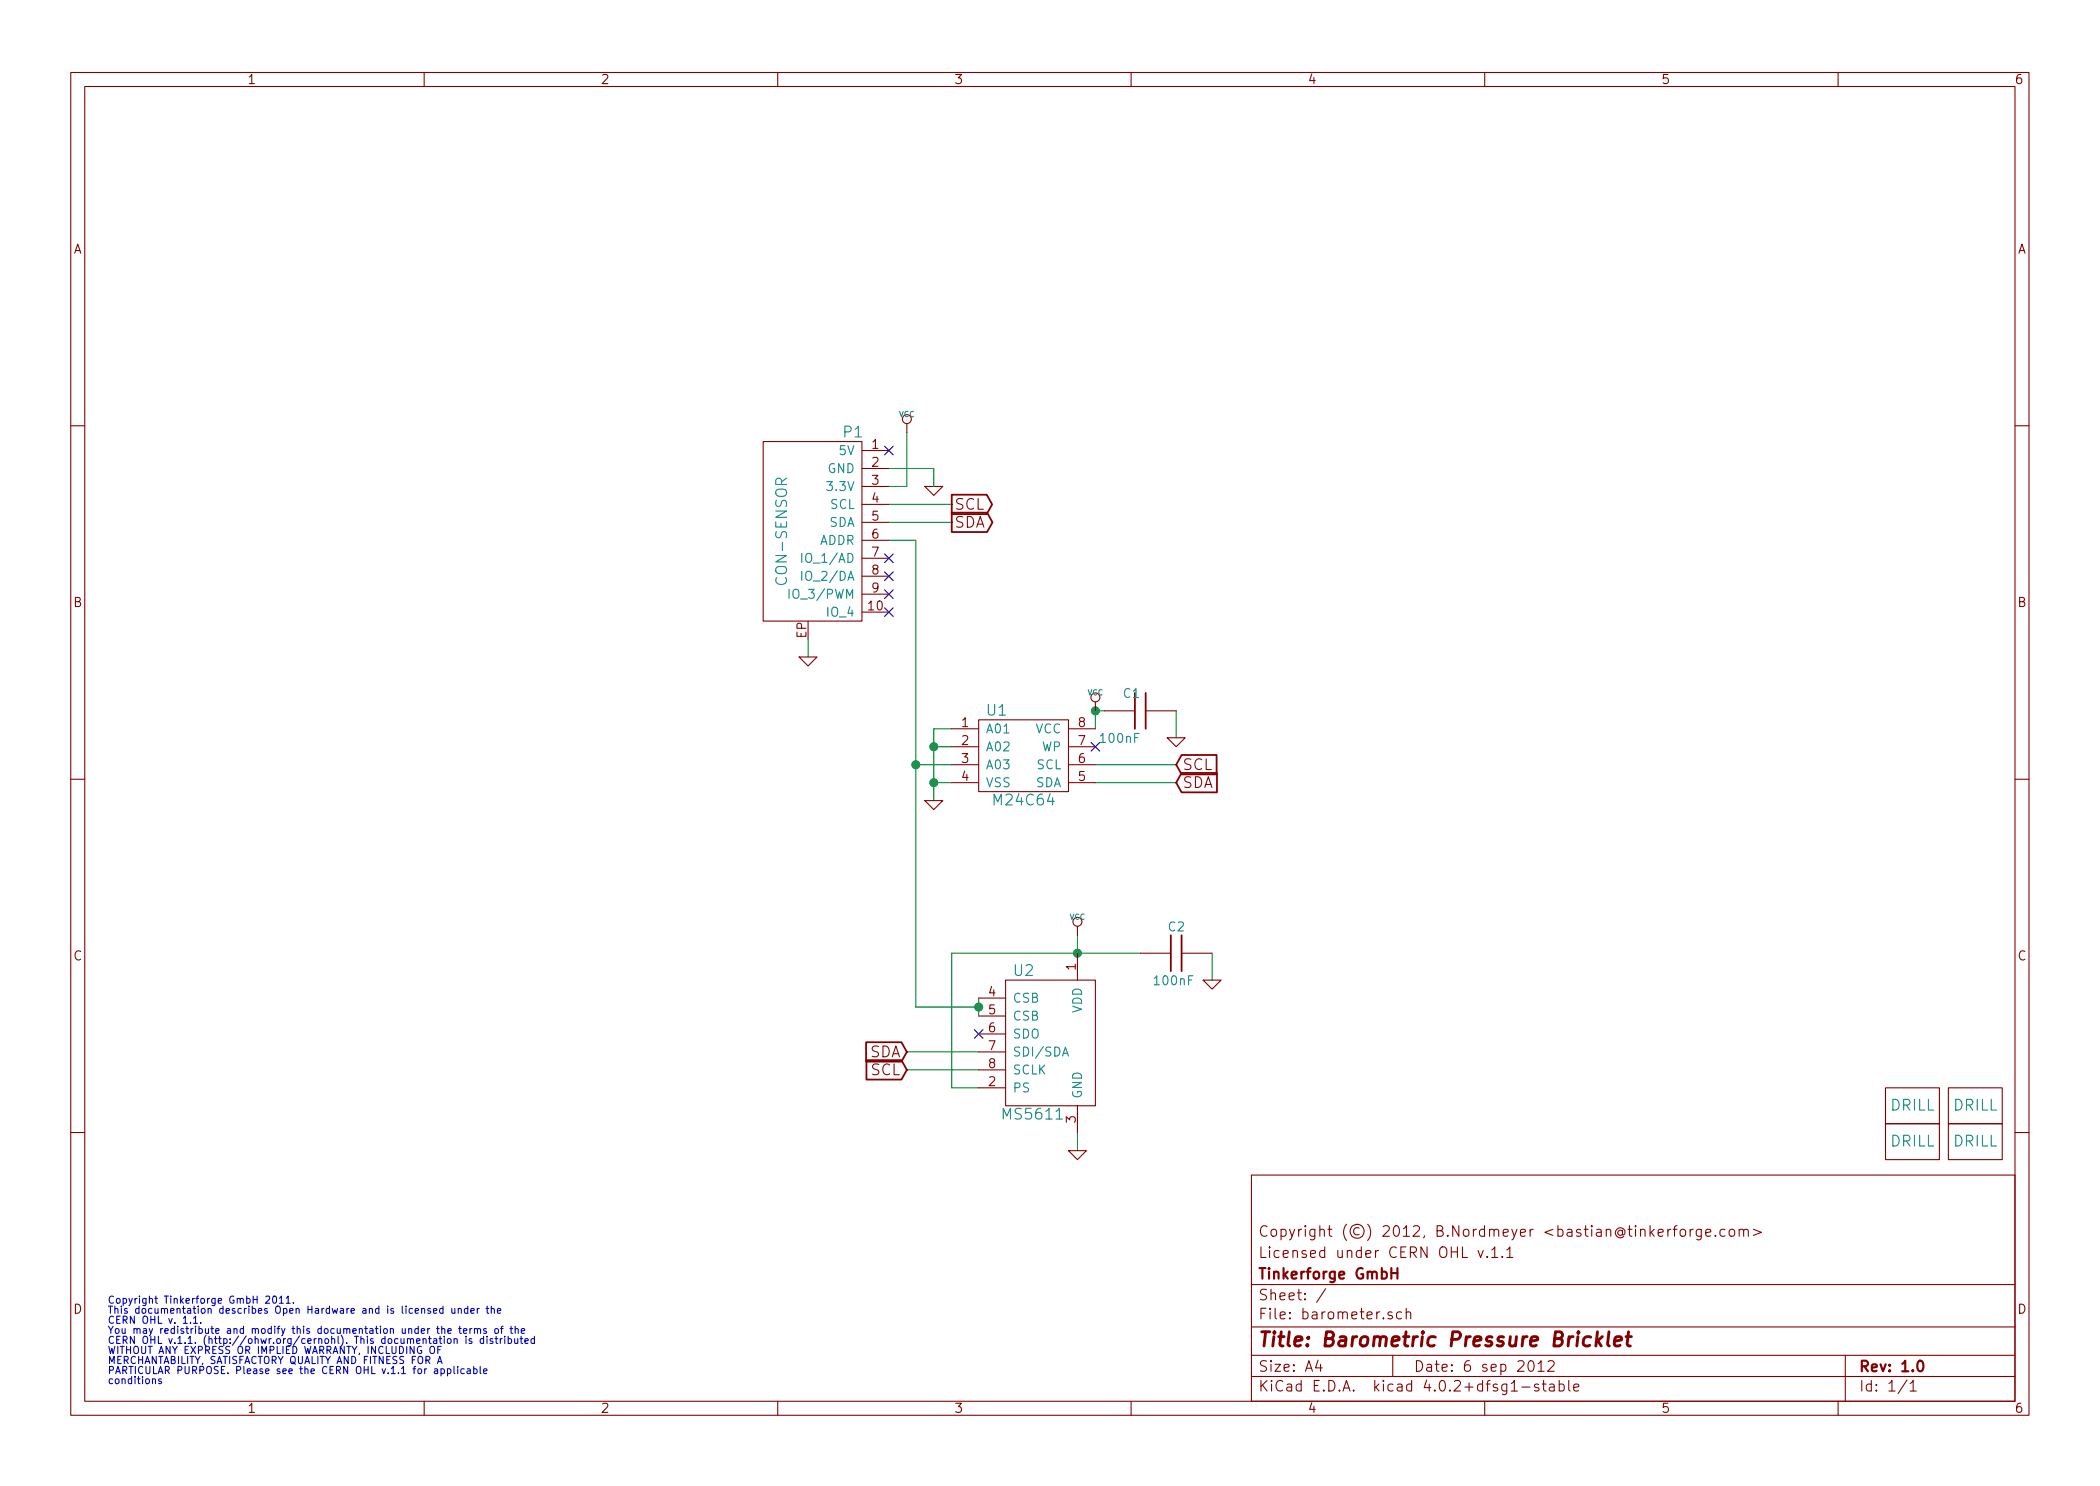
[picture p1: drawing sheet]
<svg xmlns="http://www.w3.org/2000/svg" width="297mm" height="210mm" viewBox="0 0 297 210" stroke-linecap="round" stroke-linejoin="round" font-family="sans-serif">
<g fill="none" stroke="#840000" stroke-width=".15">
<path d="M10 10.3h277v189.9h-277zM12 12.2h273v186.1h-273zM60 10.3v1.9M110 10.3v1.9M160 10.3v1.9M210 10.3v1.9M260 10.3v1.9M128.3 59.9v1.3M10 60.2h2M107.9 62.5h14v25.4h-14zM121.9 63.7h3.8M121.9 66.3h3.8"/>
<path d="M121.9 68.8h3.8M121.9 71.4h3.8M121.9 73.9h3.8M121.9 76.4h3.8M121.9 79h3.8M130.8 68.8h2.5l-1.2 1.3zM285 60.2h2M113 93h2.6l-1.3 1.2zM121.9 81.5h3.8M121.9 84.1h3.8M121.9 86.6h3.8M154.9 99.3v1.3"/>
<path d="M10 110.3h2M130.8 113.3h2.5l-1.2 1.2zM134.6 103.1h3.8M134.6 105.7h3.8M134.6 108.2h3.8M134.6 110.7h3.8M138.4 101.8h12.7v10.2h-12.7zM151.1 103.1h3.8M151.1 105.7h3.8M151.1 108.2h3.8M151.1 110.7h3.8M156.2 100.6h4.3"/>
<path d="M162.1 100.6h4.3M165.1 104.4h2.5l-1.2 1.3zM285 110.3h2M142.2 138.7h12.7v17.8h-12.7zM152.4 131.1v1.2M152.4 134.9v3.8M161.3 134.9h4.3M167.1 134.9h4.3M170.2 138.7h2.5l-1.3 1.2zM138.4 153.9h3.8M138.4 141.2h3.8M138.4 143.8h3.8"/>
<path d="M138.4 146.3h3.8M138.4 148.8h3.8M138.4 151.4h3.8M152.4 156.5v3.8M266.7 153.9h7.6v5.1h-7.6zM266.7 159h7.6v5.1h-7.6zM275.6 159h7.6v5.1h-7.6zM275.6 153.9h7.6v5.1h-7.6zM10 160.2h2M151.1 162.8h2.6l-1.3 1.3zM177 166.3h108v32h-108zM209.1 176.9l.3 1 .4-1"/>
<path d="M210.4 177.8v.1l-.1-.1h.1v.1M211 176.9l.4-.5v1.5M211 177.9h.9M212.5 177.8h.1l-.1 .1-.1-.1h.1v.1M213.1 176.9l.5-.5v1.5M213.1 177.9h.9M236.3 173.9l-.2 .1-.2 .2M236.7 173.9h.5M237.2 173.4l-.3 .1v.2v1.2M237.7 174.1a.41 .41 0 0 1 .7 .1v.4a.41 .41 0 0 1-.4 .3 .41 .41 0 0 1-.4-.3zM239.1 173.9v1M239.5 173.9l-.3 .1-.1 .2"/>
<path d="M240.6 173.9v1.3a.39 .39 0 0 1-.6 .2M240.6 174l-.4-.1-.3 .3 .1 .6 .2 .1 .4-.1M241.3 174.4l.7-.1-.1-.3-.4-.1-.2 .2 .1 .7 .1 .1 .4-.1M242.6 174.8h.1l-.1 .1v-.1v.1M244 174l-.4-.1-.3 .3 .1 .6 .2 .1 .4-.1M244.7 174.1a.41 .41 0 0 1 .7 .1v.4a.41 .41 0 0 1-.4 .3 .41 .41 0 0 1-.4-.3zM246 174.1a.38 .38 0 0 1 .6 0v.8M246 173.9v1M246.6 174.1a.36 .36 0 0 1 .4-.2 .36 .36 0 0 1 .3 .2v.8M248 173.9l1.1 .5-1.1 .4M285 160.2h2M60 198.3v1.9"/>
<path d="M110 198.3v1.9M160 198.3v1.9M177 194.8h108M177 191.8h108M177 187.8h108M177 181.8h108M186.4 192.5l-.3 1h.9M186.8 193v1M187.5 182.3l-1.3 2M196.9 185.7a.37 .37 0 0 0-.6 .1v.1a.54 .54 0 0 0 .6 .3l.1 .1-.1 .2-.2 .1-.4-.1M197 191.8v3M198.2 185.7l-.4-.1-.3 .3 .1 .6 .2 .1 .4-.1"/>
<path d="M198.9 185.7a.38 .38 0 0 1 .6 .1v.8M198.9 185.1v1.5M210 198.3v1.9M215.3 196.3h1.1M216.4 192.6a.34 .34 0 0 1 .5 .2 .77 .77 0 0 1-.4 1.2 .97 .97 0 0 1-.1-1.4zM217.6 193l.4-.5v1.5M217.6 194h.8M217.6 195.9a.37 .37 0 0 0-.6 .1v.1a.54 .54 0 0 0 .6 .3l.1 .1-.1 .2-.1 .1-.5-.1M218.1 195.8h.6M218.3 195.3v1.3l.2 .2h.2M219 192.7l.2-.2 .5 .1a.37 .37 0 0 1 .1 .6l-.9 .8h.9M219.2 195.9l.2-.1 .4 .1v.9"/>
<path d="M219.8 196.2l-.4 .1-.3 .2 .1 .2 .2 .1 .4-.1M220.5 195.9a.48 .48 0 0 1 .7 .1l.1 .1-.1 .6a.48 .48 0 0 1-.7 0M220.5 195.3v1.5M221.9 195.3v1.3l.2 .2M222.6 196.3l.7-.1v-.3l-.5-.1-.2 .2 .1 .7 .1 .1 .5-.1M260 198.3v1.9M261 191.8v6.5M269.7 195.2l-1.2 2M270.2 195.8l.4-.5v1.5M270.2 196.8h.8"/>
<circle cx="128.3" cy="59.3" r=".63"/>
<circle cx="154.9" cy="98.7" r=".63"/>
<circle cx="152.4" cy="130.4" r=".63"/>
</g>
<path d="M197.7 179.4v1.5M196.8 180.1h.9M271.3 192.7a.35 .35 0 0 1 .4-.2 .35 .35 0 0 1 .3 .3 .77 .77 0 0 1-.4 1.2 .9 .9 0 0 1-.3-1.3z" fill="none" stroke="#840000" stroke-width=".3"/>
<path d="M226 188.4l-.3 2M226 189.7l.5 .7M226.6 189.1l-.8 .8M227.6 188.4l-.2 1.8 .2 .2M228.4 189.8l1-.2-.1-.4-.6-.1-.3 .3-.1 .8 .1 .1 .2 .1 .6-.1M230 189.1h.8M230.4 188.4l-.3 1.8 .1 .1 .4 .1" fill="none" stroke="#840000" stroke-width=".41"/>
<g fill="none" stroke="#008400" stroke-width=".15">
<path d="M125.7 66.3h6.4v2.5M125.7 71.4h8.9M125.7 76.4h3.8v66.1h8.9M125.7 73.9h8.9M128.3 61.2v7.6h-2.6M114.3 90.4v2.6M129.5 108.2h5.1M132.1 110.7h2.5M132.1 105.7h2.5M134.6 103.1h-2.5v10.2M154.9 110.7h11.5M154.9 108.2h11.5"/>
<path d="M156.2 100.6h-1.3v2.5M166.4 100.6v3.8M152.4 132.3v2.6M161.3 134.9h-26.7v19h3.8M171.4 134.9v3.8M128.3 151.4h10.1M128.3 148.8h10.1M138.4 141.2v2.6M152.4 160.3v2.5"/>
</g>
<g fill="#008400" stroke="#008400" stroke-width=".25">
<circle cx="154.9" cy="100.6" r=".51"/>
<circle cx="132.1" cy="105.7" r=".51"/>
<circle cx="132.1" cy="110.7" r=".51"/>
<circle cx="129.5" cy="108.2" r=".51"/>
<circle cx="152.4" cy="134.9" r=".51"/>
<circle cx="138.4" cy="142.5" r=".51"/>
</g>
<g fill="none" stroke="#000084" stroke-width=".15">
<path d="M125.1 78.4l1.2 1.2M125.1 63.1l1.2 1.3M126.3 78.4l-1.2 1.2M126.3 63.1l-1.2 1.3M125.1 80.9l1.2 1.2M125.1 83.5l1.2 1.2M125.1 86l1.2 1.2M126.3 80.9l-1.2 1.2M126.3 83.5l-1.2 1.2M126.3 86l-1.2 1.2M154.3 105l1.2 1.3M155.5 105l-1.2 1.3"/>
<path d="M137.8 145.7l1.2 1.2M139 145.7l-1.2 1.2"/>
</g>
<path d="M113.4 78.3v1.3M111.6 83.4v1.3M113.4 80.8v1.3M150.3 149.4l.4-1.2 .4 1.2M150.4 149h.6" fill="none" stroke="#008484" stroke-width=".15"/>
<g fill="none" stroke="#0000c2" stroke-width=".15">
<path d="M22.8 195.1h-.2l-.2 .1 .2 .2 .2 .1v.2h-.4M27.4 186.5l.3-.3v1M28.4 187.1v.1M37.6 183.5l.4-.1 .1 .1 .1 .2-.7 .7h.7M38.6 183.5l.3-.1a.59 .59 0 0 1-.1 1l-.2-.1v-.3zM39.5 183.7l.3-.3v1M40.5 183.7l.3-.3v1M41.5 184.3v.1M60.9 190.5h.4a.67 .67 0 0 1-.1 1h-.3a.78 .78 0 0 1 0-1zM61.3 185.5l.5-.1-.1-.2-.3-.1-.1 .2 .1 .5h.3M61.9 192.9l.3-1 .3 1M61.9 191h.4"/>
<path d="M62 192.7h.5M62.4 193.7h.3l.2 .2-.1 .4h-.4M62.4 193.7v1M62.4 190.5h-.5v1M62.5 188.1l.1-.1h.3v.7M62.5 187.6v1.1M62.7 185.2l-.3-.1-.2 .2 .1 .5h.4M62.7 184.8v1M63.3 193.7h.3l.2 .2-.1 .4h-.4M63.3 193.7v1M63.3 188.3l.5-.1v-.2h-.3l-.2 .1 .1 .5h.4M63.3 189.5l.3-.1 .2 .2v.3l-.2 .2-.3-.1v-.1z"/>
<path d="M63.9 185.1v.7h.3l.1-.1M64.2 193.3v.9l.1 .2M64.2 189.5l.2-.1 .2 .1 .1 .6M64.2 189.4v.7M64.3 185.1v.7M64.7 193.3v.1M64.7 193.7v.7M64.8 185.2l.1-.1 .3 .1 .1 .6M64.8 185.1v.7M64.9 188h.4M65 187.6v.9l.3 .2M65.6 188.3l.4-.1v-.2h-.3l-.1 .1v.5h.4"/>
<path d="M65.7 193.7h-.3l-.2 .2 .1 .4h.4M65.9 189.1v.1M65.9 189.4v.7M66.1 193.7h.4v.7M66.2 185.2l-.3-.1-.2 .2 .1 .5h.4M66.2 184.8v1M66.5 188v.7M66.5 193.9l-.3 .1-.2 .1 .2 .3 .3-.1M66.6 185.5l.5-.1-.1-.2-.3-.1-.1 .2v.5h.4M66.7 189.5l-.2-.1-.2 .2 .2 .2h.2v.2h-.4M66.8 188h-.3v.2M67 193.7h.3l.2 .2-.1 .4h-.4"/>
<path d="M67 193.3v1.1M67.1 188.1l.1-.1h.3v.7M67.1 188v.7M67.5 185.1v.7M67.5 188.1l.2-.1h.2l.1 .7M67.8 185.1l-.2 .1-.1 .1M67.9 193.3v.9l.1 .2M68.4 189.5l-.3-.1-.2 .2 .1 .4h.4M68.4 194l.5-.1-.1-.2h-.3l-.1 .1 .1 .5h.3M68.4 189.1v1M68.8 185.1h.3M68.8 188h-.3l-.1 .1 .1 .2 .3 .1v.2h-.4"/>
<path d="M68.9 189.1v.1M68.9 189.4v.7M68.9 184.8v.9l.2 .1M69.5 185.2l.1-.1 .3 .1v.6M69.5 184.8v1M69.7 189.5l-.3-.1-.1 .2 .1 .2h.3v.2h-.4M70 189.4h.4M70.1 188h.2l.2 .1v.4l-.1 .1h-.3l-.1-.1zM70.2 189.1v.8l.2 .2M70.4 185.5l.4-.1v-.2l-.3-.1-.1 .2v.5h.4M70.8 189.4v.7M70.8 188h.4"/>
<path d="M71 189.4l-.2 .1v.1M71.2 187.6l-.3 .2v.9M71.4 189.1v.1M71.4 189.4v.7M71.9 189.5l.3-.1 .2 .2-.1 .4h-.4M71.9 189.1v1M72.1 188h.4M72.3 187.6v.9l.2 .2M72.8 189.4v.6l.3 .1 .1-.1M72.9 188.1l.1-.1h.3v.7M72.9 187.6v1.1M73.2 189.4v.7"/>
<path d="M73.6 189.4h.3M73.7 189.1v.8l.2 .2M73.7 188.3l.5-.1v-.2h-.3l-.2 .1 .1 .5h.4M74.2 189.8l.5-.1v-.2l-.3-.1-.2 .2 .1 .4h.4M75.6 189.5l-.3-.1-.2 .2 .1 .4h.4M75.6 189.1v1"/>
</g>
<path d="M134.6 72.5h5l.8 1.4-.8 1.4h-5zM134.6 70h5l.7 1.4-.7 1.3h-5zM160.5 98v5.1M162.1 98v5.1M167.1 109.4h5v2.7h-5l-.7-1.4zM167.1 106.8h5v2.8h-5l-.7-1.4zM165.6 132.3v5.1M167.1 132.3v5.1M122.5 147.5h5l.8 1.3-.8 1.4h-5zM122.6 150h4.9l.8 1.4-.8 1.3h-4.9z" fill="none" stroke="#840000" stroke-width=".25"/>
<text font-size="2.8" fill="#840000" x="178" y="190.5">Title: Barometric Pressure Bricklet</text>
<g font-size="2.1" fill="#008484">
<text x="119.3" y="61.9">P1</text>
<text x="111.3" y="82.4" transform="rotate(-90 111.3 82.4)">CON-SENSOR</text>
<text x="139.6" y="101.3">U1</text>
<text x="140.8" y="114">M24C64</text>
<text x="143.4" y="138.1">U2</text>
<text x="142.1" y="158.4">MS5611</text>
<text x="267.4" y="157.1">DRILL</text>
<text x="276.3" y="157.1">DRILL</text>
<text x="267.4" y="162.2">DRILL</text>
<text x="276.3" y="162.2">DRILL</text>
</g>
<g font-size="2.1" fill="#840000">
<text x="135" y="74.7">SDA</text>
<text x="135" y="72.1">SCL</text>
<text x="167.3" y="111.5">SDA</text>
<text x="167.3" y="109">SCL</text>
<text x="122.9" y="149.6">SDA</text>
<text x="123.1" y="152.1">SCL</text>
<text x="178" y="178">Licensed under CERN OHL v.1.1</text>
<text x="178" y="175">Copyright (©) 2012, B.Nordmeyer &lt;bastian@tinkerforge.com&gt;</text>
<text x="178" y="184">Sheet: /</text>
<text x="178" y="181">Tinkerforge GmbH</text>
<text x="178" y="186.7">File: barometer.sch</text>
<text x="178" y="196.9">KiCad E.D.A. kicad 4.0.2+dfsg1-stable</text>
<text x="178" y="194.1">Size: A4</text>
<text x="200" y="194.1">Date: 6 sep 2012</text>
<text x="263" y="194.1">Rev: 1.0</text>
<text x="263" y="196.9">Id: 1/1</text>
</g>
<g font-size="1.8" fill="#840000">
<text x="35" y="11.9">1</text>
<text x="85" y="11.9">2</text>
<text x="135" y="11.9">3</text>
<text x="185" y="11.9">4</text>
<text x="235" y="11.9">5</text>
<text x="285" y="11.9">6</text>
<text x="10.4" y="35.9">A</text>
<text x="285.4" y="35.9">A</text>
<text x="123.3" y="63.5">1</text>
<text x="123.3" y="66">2</text>
<text x="123.3" y="68.6">3</text>
<text x="123.3" y="71.1">4</text>
<text x="123.3" y="73.7">5</text>
<text x="123.3" y="76.2">6</text>
<text x="123.3" y="78.7">7</text>
<text x="123.3" y="81.3">8</text>
<text x="123.3" y="83.8">9</text>
<text x="10.4" y="85.9">B</text>
<text x="122.9" y="86.4">10</text>
<text x="285.4" y="85.9">B</text>
<text x="114" y="90.3" transform="rotate(-90 114 90.3)">EP</text>
<text x="136" y="102.9">1</text>
<text x="136" y="105.4">2</text>
<text x="136" y="107.9">3</text>
<text x="152.6" y="107.9">6</text>
<text x="152.6" y="105.4">7</text>
<text x="152.6" y="102.9">8</text>
<text x="136" y="110.5">4</text>
<text x="152.6" y="110.5">5</text>
<text x="10.4" y="135.9">C</text>
<text x="152.1" y="137.3" transform="rotate(-90 152.1 137.3)">1</text>
<text x="285.4" y="135.9">C</text>
<text x="139.9" y="141">4</text>
<text x="139.9" y="143.5">5</text>
<text x="139.9" y="146">6</text>
<text x="139.9" y="148.6">7</text>
<text x="139.9" y="153.7">2</text>
<text x="139.9" y="151.1">8</text>
<text x="152.1" y="158.8" transform="rotate(-90 152.1 158.8)">3</text>
<text x="10.4" y="185.9">D</text>
<text x="285.4" y="185.9">D</text>
<text x="35" y="199.9">1</text>
<text x="85" y="199.9">2</text>
<text x="135" y="199.9">3</text>
<text x="185" y="199.9">4</text>
<text x="235" y="199.9">5</text>
<text x="285" y="199.9">6</text>
</g>
<g font-size="1.8" fill="#008484">
<text x="118.7" y="64.4">5V</text>
<text x="117" y="66.9">GND</text>
<text x="117.3" y="69.5">3.3V</text>
<text x="115.8" y="77.1">ADDR</text>
<text x="117.2" y="74.5">SDA</text>
<text x="117.4" y="72">SCL</text>
<text x="114" y="79.6">IO_1/AD</text>
<text x="114" y="82.2">IO_2/DA</text>
<text x="112.2" y="84.7">IO_3/PWM</text>
<text x="117.1" y="87.2">IO_4</text>
<text x="158.9" y="98.7">C1</text>
<text x="139.4" y="103.8">A01</text>
<text x="139.4" y="106.3">A02</text>
<text x="146.4" y="103.8">VCC</text>
<text x="147.3" y="106.3">WP</text>
<text x="155.8" y="105.1">100nF</text>
<text x="139.4" y="108.8">A03</text>
<text x="139.4" y="111.4">VSS</text>
<text x="146.4" y="111.4">SDA</text>
<text x="146.6" y="108.8">SCL</text>
<text x="165.3" y="131.8">C2</text>
<text x="143.3" y="141.9">CSB</text>
<text x="153" y="143.4" transform="rotate(-90 153 143.4)">VDD</text>
<text x="163.4" y="139.4">100nF</text>
<text x="143.3" y="144.4">CSB</text>
<text x="143.3" y="146.9">SDO</text>
<text x="143.3" y="149.5">SDI/SDA</text>
<text x="143.3" y="154.6">PS</text>
<text x="143.3" y="152">SCLK</text>
<text x="153" y="155.4" transform="rotate(-90 153 155.4)">GND</text>
</g>
<g font-size="1.4" fill="#0000c2">
<text x="15.2" y="184.4">Copyright Tinkerforge GmbH 2011.</text>
<text x="15.2" y="185.9">This documentation describes Open Hardware and is licensed under the</text>
<text x="15.2" y="187.3">CERN OHL v. 1.1.</text>
<text x="15.2" y="188.7">You may redistribute and modify this documentation under the terms of the</text>
<text x="15.2" y="190.1">CERN OHL v.1.1. (http://ohwr.org/cernohl). This documentation is distributed</text>
<text x="15.2" y="191.6">WITHOUT ANY EXPRESS OR IMPLIED WARRANTY, INCLUDING OF</text>
<text x="15.2" y="193">MERCHANTABILITY, SATISFACTORY QUALITY AND FITNESS FOR A</text>
<text x="15.2" y="194.4">PARTICULAR PURPOSE. Please see the CERN OHL v.1.1 for applicable</text>
<text x="15.2" y="195.8">conditions</text>
</g>
<g font-size="1.1" fill="#008484">
<text x="127.2" y="59">VCC</text>
<text x="153.8" y="98.4">VCC</text>
<text x="151.3" y="130.1">VCC</text>
</g>
</svg>
